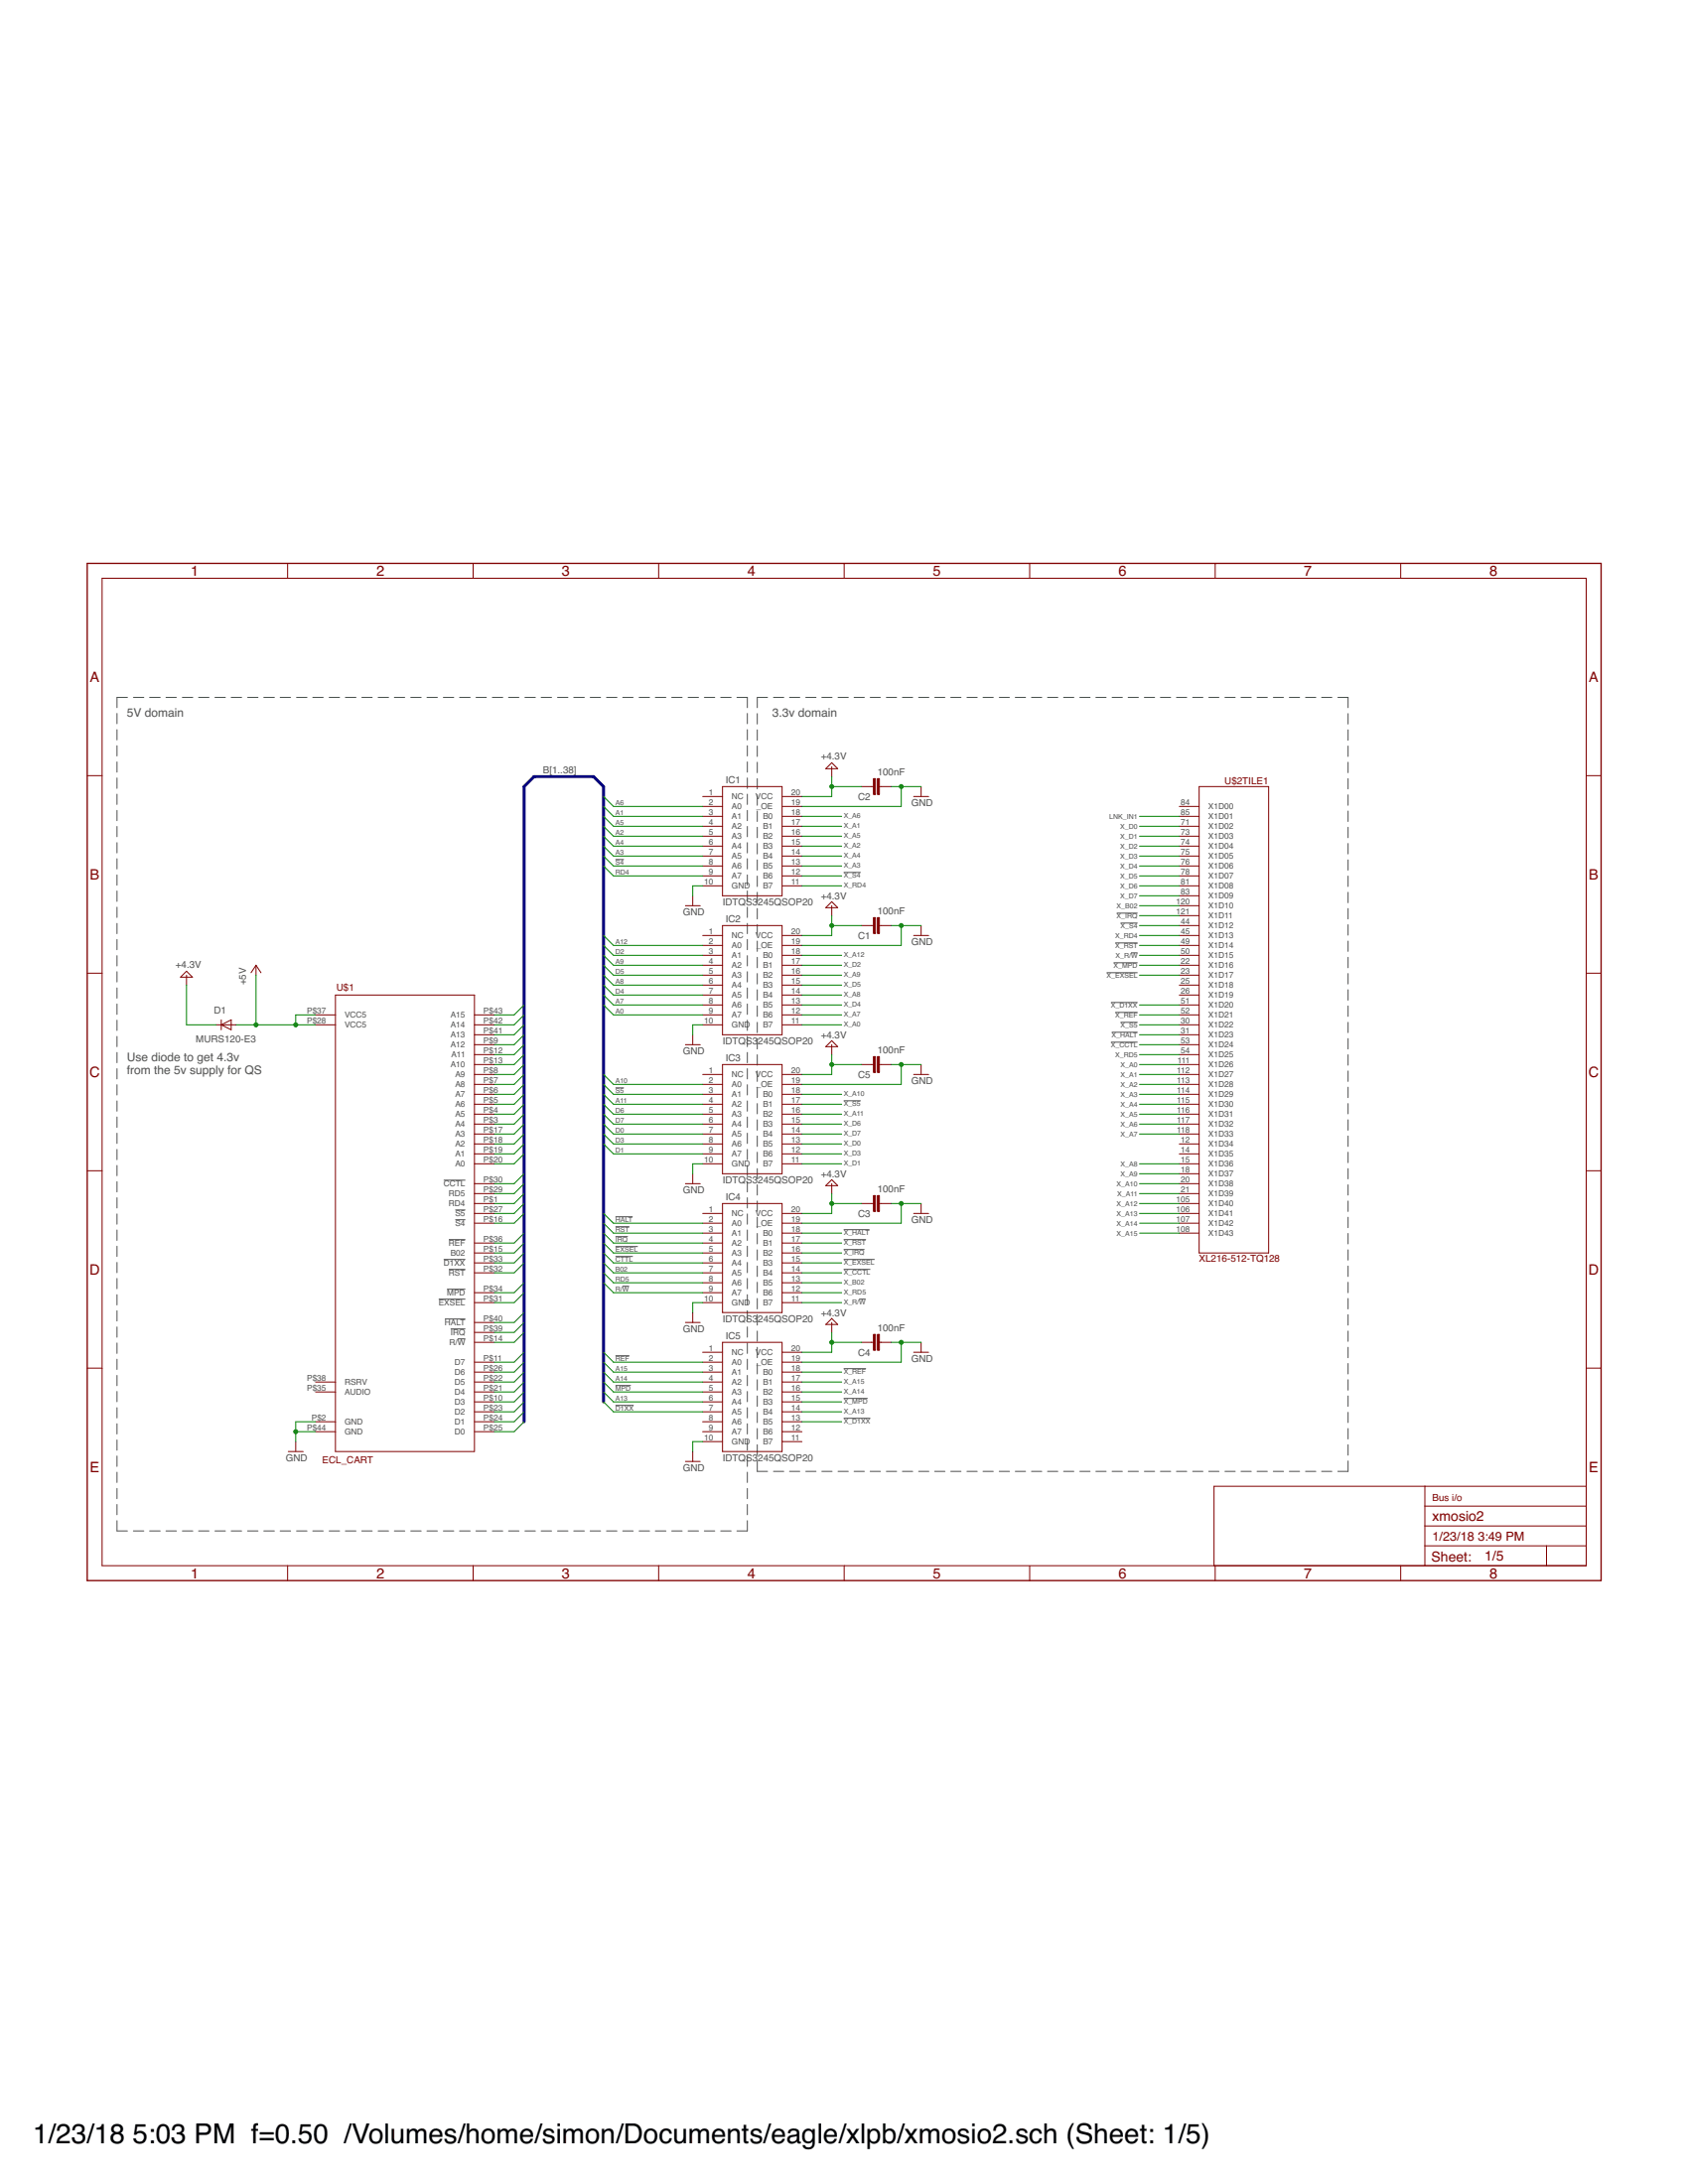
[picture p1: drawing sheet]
<svg xmlns="http://www.w3.org/2000/svg" width="216mm" height="279mm" viewBox="0 0 216 279" stroke-linecap="round" stroke-linejoin="round" font-family="sans-serif">
<g fill="none" stroke="#505050" stroke-width=".13">
<path d="M15 91.3v1.3M15 93.3v1.4M15 95.4v1.3M15 97.5v1.3M15 99.5v1.4M16.3 89.2h-1.3v1.3M17.1 89.2h1.3M19.1 89.2h1.4M21.2 89.2h1.4M23.3 89.2h1.4M25.4 89.2h1.3M27.5 89.2h1.3"/>
<path d="M29.6 89.2h1.3M31.7 89.2h1.3M33.7 89.2h1.4M35.8 89.2h1.4M37.9 89.2h1.4M40 89.2h1.3M42.1 89.2h1.3M44.2 89.2h1.3M46.3 89.2h1.3M48.4 89.2h1.3M50.4 89.2h1.4M52.5 89.2h1.4"/>
<path d="M54.6 89.2h1.3M56.7 89.2h1.3M58.8 89.2h1.3M60.9 89.2h1.3M63 89.2h1.3M65 89.2h1.4M67.1 89.2h1.4M69.2 89.2h1.3M71.3 89.2h1.3M73.4 89.2h1.3M75.5 89.2h1.3M77.6 89.2h1.3"/>
<path d="M79.7 89.2h1.3M81.7 89.2h1.4M83.8 89.2h1.4M85.9 89.2h1.3M88 89.2h1.3M90.1 89.2h1.3M92.2 89.2h1.3M94.3 89.2h1.3v1.3M95.6 91.3v1.3M95.6 93.3v1.4M95.6 95.4v1.3M95.6 97.5v1.3"/>
<path d="M95.6 99.5v1.4M96.9 91.3v1.3M96.9 93.4v1.3M96.9 95.4v1.4M96.9 97.5v1.3M96.9 99.6v1.3M98.2 89.2h-1.3v1.3M98.9 89.2h1.3M101 89.2h1.3M103.1 89.2h1.3M105.1 89.2h1.3M107.2 89.2h1.3"/>
<path d="M109.2 89.2h1.4M111.3 89.2h1.3M113.4 89.2h1.3M115.4 89.2h1.3M117.5 89.2h1.3M119.5 89.2h1.4M121.6 89.2h1.3M123.7 89.2h1.3M125.7 89.2h1.3M127.8 89.2h1.3M129.9 89.2h1.3M131.9 89.2h1.3"/>
<path d="M134 89.2h1.3M136 89.2h1.4M138.1 89.2h1.3M140.2 89.2h1.3M142.2 89.2h1.4M144.3 89.2h1.3M146.4 89.2h1.3M148.4 89.2h1.3M150.5 89.2h1.3M152.5 89.2h1.4M154.6 89.2h1.3M156.7 89.2h1.3"/>
<path d="M158.7 89.2h1.3M160.8 89.2h1.3M162.9 89.2h1.3M164.9 89.2h1.3M167 89.2h1.3M169 89.2h1.3M171.1 89.2h1.3v1.3M172.4 91.3v1.3M172.4 93.4v1.3M172.4 95.4v1.4M172.4 97.5v1.3M172.4 99.6v1.3"/>
<path d="M15 101.6v1.3M15 103.7v1.3M15 105.7v1.3M15 107.8v1.3M15 109.9v1.3M15 111.9v1.3M15 114v1.3M15 116.1v1.3M15 118.1v1.3M78.7 110h1.1M95.6 101.6v1.3M95.6 103.7v1.3"/>
<path d="M95.6 105.7v1.3M95.6 107.8v1.3M95.6 109.9v1.3M95.6 111.9v1.3M95.6 114v1.3M95.6 116.1v1.3M95.6 118.1v1.3M96.9 101.7v1.3M96.9 103.8v1.3M96.9 105.8v1.4M96.9 107.9v1.3M96.9 110v1.3"/>
<path d="M96.9 112.1v1.3M96.9 114.2v1.3M96.9 116.2v1.4M96.9 118.3v1.3M107.9 111.6h2.2M142.8 116.8h2.7M143.3 118.1h2.2M172.4 101.7v1.3M172.4 103.8v1.3M172.4 105.8v1.4M172.4 107.9v1.3M172.4 110v1.3"/>
<path d="M172.4 112.1v1.3M172.4 114.2v1.3M172.4 116.2v1.4M172.4 118.3v1.3M15 120.2v1.3M15 122.3v1.3M15 124.3v1.3M15 126.4v1.3M15 128.4v1.4M15 130.5v1.3M15 132.6v1.3M15 134.6v1.4"/>
<path d="M15 136.7v1.3M15 138.8v1.3M78.7 139.2h1.1M95.6 120.2v1.3M95.6 122.3v1.3M95.6 124.3v1.3M95.6 126.4v1.3M95.6 128.4v1.4M95.6 130.5v1.3M95.6 132.6v1.3M95.6 134.6v1.4M95.6 136.7v1.3"/>
<path d="M95.6 138.8v1.3M96.9 120.4v1.3M96.9 122.5v1.3M96.9 124.5v1.4M96.9 126.6v1.4M96.9 128.7v1.3M96.9 130.8v1.3M96.9 132.9v1.3M96.9 134.9v1.4M96.9 137v1.3M96.9 139.1v1.3M141.5 124.4h4"/>
<path d="M142.1 128.2h3.4M142.1 133.3h3.4M142.2 132.1h3.3M142.4 123.2h3.1M142.6 120.6h2.9M142.6 129.5h2.9M143.3 130.8h2.2M144.7 121.9h.8M172.4 120.4v1.3M172.4 122.5v1.3M172.4 124.5v1.4M172.4 126.6v1.4"/>
<path d="M172.4 128.7v1.3M172.4 130.8v1.3M172.4 132.9v1.3M172.4 134.9v1.4M172.4 137v1.3M172.4 139.1v1.3M15 140.8v1.4M15 142.9v1.3M15 145v1.3M15 147v1.4M15 149.1v1.3M15 151.2v1.3"/>
<path d="M15 153.2v1.3M15 155.3v1.3M15 157.4v1.3M15 159.4v1.3M56.7 151h2.8M57.4 158.6h2.1M58.2 156h1.3M58.2 154.8h1.3M78.7 156.9h1.8M78.7 159.5h2.9M78.7 155.7h2.2M78.7 158.2h1.6"/>
<path d="M95.6 140.8v1.4M95.6 142.9v1.3M95.6 145v1.3M95.6 147v1.4M95.6 149.1v1.3M95.6 151.2v1.3M95.6 153.2v1.3M95.6 155.3v1.3M95.6 157.4v1.3M95.6 159.4v1.3M96.9 141.2v1.3M96.9 143.3v1.3"/>
<path d="M96.9 145.3v1.4M96.9 147.4v1.3M96.9 149.5v1.3M96.9 151.6v1.3M96.9 153.6v1.4M96.9 155.7v1.4M96.9 157.8v1.3M96.9 159.9v1.3M107.9 158.6h2.9M107.9 140.8h2.2M107.9 157.3h3.3M107.9 159.9h2.7"/>
<path d="M172.4 141.2v1.3M172.4 143.3v1.3M172.4 145.3v1.4M172.4 147.4v1.3M172.4 149.5v1.3M172.4 151.6v1.3M172.4 153.6v1.4M172.4 155.7v1.4M172.4 157.8v1.3M172.4 159.9v1.3M15 161.5v1.3M15 163.6v1.3"/>
<path d="M15 165.6v1.3M15 167.7v1.3M15 169.8v1.3M15 171.8v1.3M15 173.9v1.3M15 176v1.3M15 178v1.3M56.1 166.2h3.4M56.7 161.1h2.8M56.9 168.7h2.6M57.2 164.9h2.3M57.4 162.4h2.1"/>
<path d="M57.6 170h1.9M58.5 171.3h1M78.7 160.7h2.2M78.7 173.4h1.8M78.7 179.8h2.3M78.7 177.2h2M79.6 164.5h.9M95.6 161.5v1.3M95.6 163.6v1.3M95.6 165.6v1.3M95.6 167.7v1.3M95.6 169.8v1.3"/>
<path d="M95.6 171.8v1.3M95.6 173.9v1.3M95.6 176v1.3M95.6 178v1.3M96.9 162v1.3M96.9 164v1.4M96.9 166.1v1.3M96.9 168.2v1.3M96.9 170.3v1.3M96.9 172.4v1.3M96.9 174.4v1.4M96.9 176.5v1.3"/>
<path d="M96.9 178.6v1.3M107.9 162.4h3.4M107.9 161.1h4M107.9 178.9h3.1M107.9 175.1h2.9M109.9 166.2h.8M172.4 162v1.3M172.4 164v1.4M172.4 166.1v1.3M172.4 168.2v1.3M172.4 170.3v1.3M172.4 172.4v1.3"/>
<path d="M172.4 174.4v1.4M172.4 176.5v1.3M172.4 178.6v1.3M15 194.5v1.4h1.3M15 180.1v1.3M15 182.1v1.4M15 184.2v1.3M15 186.3v1.3M15 188.3v1.4M15 190.4v1.3M15 192.5v1.3M17.1 195.9h1.3"/>
<path d="M19.1 195.9h1.4M21.2 195.9h1.4M23.3 195.9h1.4M25.4 195.9h1.3M27.5 195.9h1.3M29.6 195.9h1.3M31.7 195.9h1.3M33.7 195.9h1.4M35.8 195.9h1.4M37.9 195.9h1.4M40 195.9h1.3M42.1 195.9h1.3"/>
<path d="M44.2 195.9h1.3M46.3 195.9h1.3M48.4 195.9h1.3M50.4 195.9h1.4M52.5 195.9h1.4M54.6 195.9h1.3M56.7 195.9h1.3M58.8 195.9h1.3M60.9 195.9h1.3M63 195.9h1.3M65 195.9h1.4M67.1 195.9h1.4"/>
<path d="M69.2 195.9h1.3M71.3 195.9h1.3M73.4 195.9h1.3M75.5 195.9h1.3M77.6 195.9h1.3M79.7 195.9h1.3M81.7 195.9h1.4M83.8 195.9h1.4M85.9 195.9h1.3M88 195.9h1.3M90.1 195.9h1.3M92.2 195.9h1.3"/>
<path d="M95.6 180.1v1.3M95.6 182.1v1.4M95.6 184.2v1.3M95.6 186.3v1.3M95.6 188.3v1.4M95.6 190.4v1.3M95.6 192.5v1.3M95.6 194.5v1.4h-1.3M96.9 186.9v1.3h1.3M96.9 180.7v1.3M96.9 182.8v1.3M96.9 184.8v1.4"/>
<path d="M98.9 188.2h1.3M101 188.2h1.3M103.1 188.2h1.3M105.1 188.2h1.3M107.2 188.2h1.3M107.9 181.4h3.4M109.2 188.2h1.4M111.3 188.2h1.3M113.4 188.2h1.3M115.4 188.2h1.3M117.5 188.2h1.3M119.5 188.2h1.4"/>
<path d="M121.6 188.2h1.3M123.7 188.2h1.3M125.7 188.2h1.3M127.8 188.2h1.3M129.9 188.2h1.3M131.9 188.2h1.3M134 188.2h1.3M136 188.2h1.4M138.1 188.2h1.3M140.2 188.2h1.3M142.2 188.2h1.4M144.3 188.2h1.3"/>
<path d="M146.4 188.2h1.3M148.4 188.2h1.3M150.5 188.2h1.3M152.5 188.2h1.4M154.6 188.2h1.3M156.7 188.2h1.3M158.7 188.2h1.3M160.8 188.2h1.3M162.9 188.2h1.3M164.9 188.2h1.3M167 188.2h1.3M169 188.2h1.3"/>
<path d="M172.4 180.7v1.3M172.4 182.8v1.3M172.4 184.8v1.4M172.4 186.9v1.3h-1.3"/>
</g>
<g fill="none" stroke="#800000" stroke-width=".13">
<path d="M13.1 74h189.8v126.3h-189.8zM36.8 72.1v1.9M60.5 72.1v1.9M84.2 72.1v1.9M108 72.1v1.9M131.7 72.1v1.9M155.4 72.1v1.9M179.2 72.1v1.9M11.2 99.2h1.9M106.4 97.6l.7 .7h-1.5zM106.4 98.1v1.3M202.9 99.2h1.9"/>
<path d="M87.7 115.9h1.9M88.6 114.6v1.3M89.9 101.9h2.5M89.9 103.2h2.5M89.9 104.4h2.5M89.9 105.7h2.5M89.9 107h2.5M89.9 108.2h2.5M89.9 109.5h2.5M89.9 110.8h2.5M89.9 112.1h2.5M89.9 113.3h2.5"/>
<path d="M89.9 119.7h2.5M92.4 100.6h7.6v14h-7.6zM92.4 118.4h7.6v14h-7.6zM100 101.9h2.6M100 103.2h2.6M100 104.4h2.6M100 105.7h2.6M100 107h2.6M100 108.2h2.6M100 109.5h2.6M100 110.8h2.6M100 112.1h2.6"/>
<path d="M100 113.3h2.6M100 119.7h2.6M106.4 115.9v1.2M106.4 115.4l.7 .7h-1.5zM110.2 100.6h1.5M110.2 118.4h1.5M112.5 100.6h1.5M112.5 118.4h1.5M116.9 101.9h1.9M116.9 119.7h1.9M117.8 100.6v1.3M117.8 118.4v1.3"/>
<path d="M150.8 114.6h2.6M150.8 103.2h2.6M150.8 104.4h2.6M150.8 105.7h2.6M150.8 107h2.6M150.8 108.2h2.6M150.8 109.5h2.6M150.8 110.8h2.6M150.8 112.1h2.6M150.8 113.3h2.6M150.8 118.4h2.6M150.8 119.7h2.6"/>
<path d="M150.8 115.9h2.6M150.8 117.1h2.6M153.4 100.6h8.9v59.7h-8.9zM11.2 124.5h1.9M23.9 124.2l.7 .8h-1.5zM23.9 124.8v1.2M27.7 131.1h2.5M28.3 131.1l1.3-.6v1.2zM28.3 130.5v1.2M32.7 123.5l.7 .9M32.7 123.5l-.6 .9M32.7 123.5v1.3"/>
<path d="M40.4 131.1h2.5M40.4 129.8h2.5M42.9 127.3h17.8v58.4h-17.8zM60.7 131.1h2.5M60.7 140h2.5M60.7 138.7h2.5M60.7 137.5h2.5M60.7 133.6h2.5M60.7 134.9h2.5M60.7 136.2h2.5M60.7 132.4h2.5M60.7 129.8h2.5"/>
<path d="M87.7 133.6h1.9M88.6 132.4v1.2M89.9 131.1h2.5M89.9 140h2.5M89.9 138.7h2.5M89.9 137.5h2.5M89.9 129.8h2.5M89.9 127.3h2.5M89.9 120.9h2.5M89.9 122.2h2.5M89.9 123.5h2.5M89.9 124.8h2.5"/>
<path d="M89.9 126h2.5M89.9 128.6h2.5M92.4 136.2h7.6v14h-7.6zM100 131.1h2.6M100 140h2.6M100 138.7h2.6M100 137.5h2.6M100 129.8h2.6M100 127.3h2.6M100 120.9h2.6M100 122.2h2.6M100 123.5h2.6"/>
<path d="M100 124.8h2.6M100 126h2.6M100 128.6h2.6M106.4 133.6v1.3M106.4 133.1l.7 .8h-1.5zM110.2 136.2h1.5M112.5 136.2h1.5M116.9 137.5h1.9M117.8 136.2v1.3M150.8 131.1h2.6M150.8 140h2.6M150.8 138.7h2.6"/>
<path d="M150.8 137.5h2.6M150.8 133.6h2.6M150.8 134.9h2.6M150.8 136.2h2.6M150.8 132.4h2.6M150.8 129.8h2.6M150.8 127.3h2.6M150.8 120.9h2.6M150.8 122.2h2.6M150.8 123.5h2.6M150.8 124.8h2.6M150.8 126h2.6"/>
<path d="M150.8 128.6h2.6M202.9 124.5h1.9M11.2 149.8h1.9M60.7 154h2.5M60.7 155.2h2.5M60.7 156.5h2.5M60.7 159h2.5M60.7 145.1h2.5M60.7 146.3h2.5M60.7 147.6h2.5M60.7 148.9h2.5M60.7 152.7h2.5"/>
<path d="M60.7 151.4h2.5M60.7 143.8h2.5M60.7 142.5h2.5M60.7 141.3h2.5M87.7 151.4h1.9M88.6 150.2v1.2M89.9 155.2h2.5M89.9 156.5h2.5M89.9 157.8h2.5M89.9 159h2.5M89.9 145.1h2.5M89.9 146.3h2.5"/>
<path d="M89.9 147.6h2.5M89.9 148.9h2.5M89.9 143.8h2.5M89.9 142.5h2.5M89.9 141.3h2.5M92.4 154h7.6v13.9h-7.6zM100 155.2h2.6M100 156.5h2.6M100 157.8h2.6M100 159h2.6M100 145.1h2.6M100 146.3h2.6"/>
<path d="M100 147.6h2.6M100 148.9h2.6M100 143.8h2.6M100 142.5h2.6M100 141.3h2.6M106.4 151.4v1.3M106.4 150.9l.7 .8h-1.5zM110.2 154h1.5M112.5 154h1.5M116.9 155.2h1.9M117.8 154v1.2M150.8 154h2.6"/>
<path d="M150.8 155.2h2.6M150.8 156.5h2.6M150.8 157.8h2.6M150.8 145.1h2.6M150.8 146.3h2.6M150.8 147.6h2.6M150.8 148.9h2.6M150.8 152.7h2.6M150.8 151.4h2.6M150.8 143.8h2.6M150.8 142.5h2.6M150.8 141.3h2.6"/>
<path d="M150.8 150.2h2.6M202.9 149.8h1.9M11.2 175h1.9M40.4 178.1h2.5M40.4 176.8h2.5M60.7 160.3h2.5M60.7 161.6h2.5M60.7 162.8h2.5M60.7 165.4h2.5M60.7 166.6h2.5M60.7 178.1h2.5M60.7 176.8h2.5"/>
<path d="M60.7 175.5h2.5M60.7 179.3h2.5M60.7 174.3h2.5M60.7 171.7h2.5M60.7 170.5h2.5M60.7 169.2h2.5M87.7 169.2h1.9M88.6 167.9v1.3M89.9 160.3h2.5M89.9 161.6h2.5M89.9 162.8h2.5M89.9 164.1h2.5"/>
<path d="M89.9 165.4h2.5M89.9 166.6h2.5M89.9 178.1h2.5M89.9 176.8h2.5M89.9 175.5h2.5M89.9 179.3h2.5M89.9 174.3h2.5M89.9 173h2.5M92.4 171.7h7.6v14h-7.6zM100 160.3h2.6M100 161.6h2.6M100 162.8h2.6"/>
<path d="M100 164.1h2.6M100 165.4h2.6M100 166.6h2.6M100 178.1h2.6M100 176.8h2.6M100 175.5h2.6M100 179.3h2.6M100 174.3h2.6M100 173h2.6M106.4 169.2v1.3M106.4 168.7l.7 .7h-1.5zM110.2 171.7h1.5"/>
<path d="M112.5 171.7h1.5M116.9 173h1.9M117.8 171.7v1.3M202.9 175h1.9M36.9 185.7h1.9M37.8 184.4v1.3M40.4 181.9h2.5M40.4 183.2h2.5M60.7 180.6h2.5M60.7 181.9h2.5M60.7 183.2h2.5M87.7 187h1.9"/>
<path d="M88.6 185.7v1.3M89.9 180.6h2.5M89.9 181.9h2.5M89.9 183.2h2.5M89.9 184.4h2.5M100 180.6h2.6M100 181.9h2.6M100 183.2h2.6M100 184.4h2.6M182.2 197.8h20.7M182.2 190.1v10.2M182.2 195.2h20.7"/>
<path d="M182.2 192.7h20.7M197.8 197.8v2.5M202.9 190.1h-47.6v10.2M36.8 200.3v1.9M60.5 200.3v1.9M84.2 200.3v1.9M108 200.3v1.9M131.7 200.3v1.9M155.4 200.3v1.9M179.2 200.3v1.9"/>
</g>
<g fill="#800000" stroke="#800000" stroke-width=".13">
<path d="M112.2 135.2h.3v2h-.3z"/>
<path d="M111.7 135.2h.3v2h-.3z"/>
<path d="M112.2 117.4h.3v2h-.3z"/>
<path d="M111.7 117.4h.3v2h-.3z"/>
<path d="M112.2 99.6h.3v2h-.3z"/>
<path d="M111.7 99.6h.3v2h-.3z"/>
<path d="M112.2 153h.3v2h-.3z"/>
<path d="M111.7 153h.3v2h-.3z"/>
<path d="M112.2 170.7h.3v2h-.3z"/>
<path d="M111.7 170.7h.3v2h-.3z"/>
</g>
<path d="M11.2 72.1h193.6v130.1h-193.6z" fill="none" stroke="#800000" stroke-width=".17"/>
<path d="M77.2 179.3v-78.7l-1.3-1.2h-7.6l-1.3 1.2v81.3" fill="none" stroke="#000080" stroke-width=".38"/>
<g fill="none" stroke="#008000" stroke-width=".13">
<path d="M106.4 99.4v2.5h-3.8M77.2 119.7l1.3 1.2h11.4M77.2 101.9l1.3 1.3h11.4M77.2 104.4l1.3 1.3h11.4M77.2 107l1.3 1.2h11.4M77.2 108.2l1.3 1.3h11.4M77.2 105.7l1.3 1.3h11.4M77.2 103.2l1.3 1.2h11.4M77.2 110.8l1.3 1.3h11.4M77.2 109.5l1.3 1.3h11.4M89.9 113.3h-1.3v1.3M102.6 105.7h5.1"/>
<path d="M102.6 108.2h5.1M102.6 109.5h5.1M102.6 107h5.1M102.6 104.4h5.1M102.6 112.1h5.1M102.6 110.8h5.1M102.6 113.3h5.1M106.4 118.4h3.8M106.4 100.6h3.8M106.4 117.1v2.6h-3.8M114 118.4h3.8M114 100.6h3.8"/>
<path d="M115.3 118.4v2.5h-12.7M115.3 100.6v2.6h-12.7M145.8 105.7h5M145.8 108.2h5M145.8 109.5h5M145.8 107h5M145.8 104.4h5M145.8 112.1h5M145.8 110.8h5M145.8 118.4h5M145.8 113.3h5M145.8 119.7h5"/>
<path d="M145.8 114.6h5M145.8 117.1h5M145.8 115.9h5M23.9 126v5.1h3.8M30.2 131.1h10.2M32.7 124.8v6.3M40.4 129.8h-2.6v1.3M67 128.6l-1.2 1.2h-2.6M67 129.8l-1.2 1.3h-2.6M67 131.1l-1.2 1.3h-2.6M67 132.4l-1.2 1.2h-2.6M67 133.6l-1.2 1.3h-2.6"/>
<path d="M67 140l-1.2 1.3h-2.6M67 134.9l-1.2 1.3h-2.6M67 137.5l-1.2 1.2h-2.6M67 136.2l-1.2 1.3h-2.6M67 138.7l-1.2 1.3h-2.6M77.2 128.6l1.3 1.2h11.4M77.2 140l1.3 1.3h11.4M77.2 137.5l1.3 1.2h11.4M77.2 122.2l1.3 1.3h11.4M77.2 124.8l1.3 1.2h11.4M77.2 138.7l1.3 1.3h11.4M77.2 127.3l1.3 1.3h11.4"/>
<path d="M77.2 123.5l1.3 1.3h11.4M77.2 126l1.3 1.3h11.4M77.2 120.9l1.3 1.3h11.4M89.9 131.1h-1.3v1.3M102.6 129.8h5.1M102.6 131.1h5.1M102.6 123.5h5.1M102.6 126h5.1M102.6 140h5.1M102.6 128.6h5.1M102.6 124.8h5.1M102.6 127.3h5.1"/>
<path d="M102.6 122.2h5.1M106.4 136.2h3.8M106.4 134.9v2.6h-3.8M114 136.2h3.8M115.3 136.2v2.5h-12.7M145.8 129.8h5M145.8 131.1h5M145.8 132.4h5M145.8 133.6h5M145.8 120.9h5M145.8 134.9h5M145.8 136.2h5"/>
<path d="M145.8 138.7h5M145.8 137.5h5M145.8 123.5h5M145.8 140h5M145.8 128.6h5M145.8 124.8h5M145.8 122.2h5M67 141.3l-1.2 1.2h-2.6M67 142.5l-1.2 1.3h-2.6M67 143.8l-1.2 1.3h-2.6M67 145.1l-1.2 1.2h-2.6M67 146.3l-1.2 1.3h-2.6"/>
<path d="M67 147.6l-1.2 1.3h-2.6M67 150.2l-1.2 1.2h-2.6M67 151.4l-1.2 1.3h-2.6M67 152.7l-1.2 1.3h-2.6M67 154l-1.2 1.2h-2.6M67 155.2l-1.2 1.3h-2.6M67 157.8l-1.2 1.2h-2.6M67 159l-1.2 1.3h-2.6M77.2 141.3l1.3 1.2h11.4M77.2 142.5l1.3 1.3h11.4M77.2 143.8l1.3 1.3h11.4M77.2 145.1l1.3 1.2h11.4"/>
<path d="M77.2 146.3l1.3 1.3h11.4M77.2 155.2l1.3 1.3h11.4M77.2 157.8l1.3 1.2h11.4M77.2 159l1.3 1.3h11.4M77.2 156.5l1.3 1.3h11.4M89.9 148.9h-1.3v1.3M102.6 141.3h5.1M102.6 142.5h5.1M102.6 143.8h5.1M102.6 145.1h5.1M102.6 146.3h5.1M102.6 147.6h5.1"/>
<path d="M102.6 148.9h5.1M102.6 159h5.1M102.6 157.8h5.1M106.4 154h3.8M106.4 152.7v2.5h-3.8M114 154h3.8M115.3 154v2.5h-12.7M145.8 141.3h5M145.8 142.5h5M145.8 143.8h5M145.8 145.1h5M145.8 148.9h5"/>
<path d="M145.8 151.4h5M145.8 152.7h5M145.8 154h5M145.8 155.2h5M145.8 156.5h5M145.8 157.8h5M145.8 150.2h5M67 174.3l-1.2 1.2h-2.6M67 175.5l-1.2 1.3h-2.6M67 178.1l-1.2 1.2h-2.6M67 160.3l-1.2 1.3h-2.6M67 173l-1.2 1.3h-2.6"/>
<path d="M67 161.6l-1.2 1.2h-2.6M67 179.3l-1.2 1.3h-2.6M67 164.1l-1.2 1.3h-2.6M67 176.8l-1.2 1.3h-2.6M67 165.4l-1.2 1.2h-2.6M67 167.9l-1.2 1.3h-2.6M67 169.2l-1.2 1.3h-2.6M67 170.5l-1.2 1.2h-2.6M77.2 174.3l1.3 1.2h11.4M77.2 175.5l1.3 1.3h11.4M77.2 178.1l1.3 1.2h11.4M77.2 160.3l1.3 1.3h11.4"/>
<path d="M77.2 162.8l1.3 1.3h11.4M77.2 173l1.3 1.3h11.4M77.2 161.6l1.3 1.2h11.4M77.2 179.3l1.3 1.3h11.4M77.2 164.1l1.3 1.3h11.4M77.2 176.8l1.3 1.3h11.4M89.9 166.6h-1.3v1.3M102.6 175.5h5.1M102.6 176.8h5.1M102.6 179.3h5.1M102.6 161.6h5.1M102.6 164.1h5.1"/>
<path d="M102.6 160.3h5.1M102.6 162.8h5.1M102.6 165.4h5.1M102.6 178.1h5.1M102.6 166.6h5.1M106.4 171.7h3.8M106.4 170.5v2.5h-3.8M114 171.7h3.8M115.3 171.7v2.6h-12.7M37.8 183.2h2.6M40.4 181.9h-2.6v2.5M67 180.6l-1.2 1.3h-2.6"/>
<path d="M67 181.9l-1.2 1.3h-2.6M89.9 184.4h-1.3v1.3M102.6 180.6h5.1M102.6 181.9h5.1"/>
</g>
<g fill="#008000" stroke="#008000" stroke-width=".13">
<circle cx="115.3" cy="136.2" r=".25"/>
<circle cx="115.3" cy="118.4" r=".25"/>
<circle cx="115.3" cy="100.6" r=".25"/>
<circle cx="115.3" cy="154" r=".25"/>
<circle cx="115.3" cy="171.7" r=".25"/>
<circle cx="37.8" cy="183.2" r=".25"/>
<circle cx="32.7" cy="131.1" r=".25"/>
<circle cx="37.8" cy="131.1" r=".25"/>
<circle cx="106.4" cy="100.6" r=".25"/>
<circle cx="106.4" cy="118.4" r=".25"/>
<circle cx="106.4" cy="136.2" r=".25"/>
<circle cx="106.4" cy="154" r=".25"/>
<circle cx="106.4" cy="171.7" r=".25"/>
</g>
<g font-size="3.5">
<text x="4.2" y="274.2">1/23/18</text>
<text x="17" y="274.2">5:03 PM f=0.50 /Volumes/home/simon/Documents/eagle/xlpb/xmosio2.sch (Sheet: 1/5)</text>
</g>
<g font-size="1.8" fill="#800000">
<text x="24.4" y="73.7">1</text>
<text x="48.1" y="73.7">2</text>
<text x="71.9" y="73.7">3</text>
<text x="95.6" y="73.7">4</text>
<text x="119.3" y="73.7">5</text>
<text x="143.1" y="73.7">6</text>
<text x="166.8" y="73.7">7</text>
<text x="190.5" y="73.7">8</text>
<text x="11.5" y="87.3">A</text>
<text x="203.2" y="87.3">A</text>
<text x="11.5" y="112.5">B</text>
<text x="203.2" y="112.5">B</text>
<text x="11.5" y="137.8">C</text>
<text x="203.2" y="137.8">C</text>
<text x="11.5" y="163.1">D</text>
<text x="203.2" y="163.1">D</text>
<text x="11.5" y="188.3">E</text>
<text x="203.2" y="188.3">E</text>
<text x="183.2" y="194.6">xmosio2</text>
<text x="24.4" y="201.9">1</text>
<text x="48.1" y="201.9">2</text>
<text x="71.9" y="201.9">3</text>
<text x="95.6" y="201.9">4</text>
<text x="119.3" y="201.9">5</text>
<text x="143.1" y="201.9">6</text>
<text x="166.8" y="201.9">7</text>
<text x="183.1" y="199.7">Sheet:</text>
<text x="189.9" y="199.7">1/5</text>
<text x="190.5" y="201.9">8</text>
</g>
<g font-size="1.6" fill="#800000">
<text x="183.2" y="197.1">1/23/18</text>
<text x="189" y="197.1">3:49 PM</text>
</g>
<g font-size="1.5" fill="#505050">
<text x="16.2" y="91.7">5V domain</text>
<text x="98.8" y="91.7">3.3v domain</text>
<text x="16.2" y="135.8">Use diode to get 4.3v</text>
<text x="16.2" y="137.5">from the 5v supply for QS</text>
</g>
<g font-size="1.2" fill="#505050">
<text x="69.4" y="99">B[1..38]</text>
<text x="92.8" y="100.3">IC1</text>
<text x="105" y="97.2">+4.3V</text>
<text x="112.2" y="99.2">100nF</text>
<text x="109.8" y="102.3">C2</text>
<text x="116.5" y="103.2">GND</text>
<text x="87.3" y="117.1">GND</text>
<text x="92.4" y="115.9">IDTQS3245QSOP20</text>
<text x="92.8" y="118">IC2</text>
<text x="105" y="115.1">+4.3V</text>
<text x="112.2" y="116.9">100nF</text>
<text x="22.5" y="123.9">+4.3V</text>
<text x="109.8" y="120.1">C1</text>
<text x="116.5" y="120.9">GND</text>
<text x="27.4" y="129.7">D1</text>
<text x="31.5" y="126" transform="rotate(-90 31.5 126)">+5V</text>
<text x="25" y="133.4">MURS120-E3</text>
<text x="87.3" y="134.9">GND</text>
<text x="92.4" y="133.6">IDTQS3245QSOP20</text>
<text x="92.8" y="135.8">IC3</text>
<text x="105" y="132.9">+4.3V</text>
<text x="109.8" y="137.9">C5</text>
<text x="112.2" y="134.7">100nF</text>
<text x="116.5" y="138.7">GND</text>
<text x="87.3" y="152.7">GND</text>
<text x="92.4" y="151.4">IDTQS3245QSOP20</text>
<text x="92.8" y="153.6">IC4</text>
<text x="105" y="150.7">+4.3V</text>
<text x="109.8" y="155.7">C3</text>
<text x="112.2" y="152.5">100nF</text>
<text x="116.5" y="156.5">GND</text>
<text x="87.3" y="170.5">GND</text>
<text x="92.4" y="169.2">IDTQS3245QSOP20</text>
<text x="92.8" y="171.3">IC5</text>
<text x="105" y="168.4">+4.3V</text>
<text x="109.8" y="173.4">C4</text>
<text x="112.2" y="170.3">100nF</text>
<text x="116.5" y="174.3">GND</text>
<text x="36.6" y="187">GND</text>
<text x="87.3" y="188.2">GND</text>
<text x="92.4" y="187">IDTQS3245QSOP20</text>
</g>
<g font-size="1.2" fill="#800000">
<text x="156.6" y="100.4">U$2TILE1</text>
<text x="43" y="126.8">U$1</text>
<text x="153.4" y="161.4">XL216-512-TQ128</text>
<text x="41.2" y="187.2">ECL_CART</text>
<text x="183.2" y="192">Bus i/o</text>
</g>
<g font-size="1.1" fill="#505050">
<text x="90.7" y="101.7">1</text>
<text x="101.2" y="101.7">20</text>
<text x="90.7" y="103">2</text>
<text x="90.7" y="104.3">3</text>
<text x="90.7" y="105.5">4</text>
<text x="90.7" y="106.8">5</text>
<text x="93.6" y="102.3">NC</text>
<text x="93.6" y="103.6">A0</text>
<text x="93.6" y="104.8">A1</text>
<text x="93.6" y="106.1">A2</text>
<text x="93.6" y="107.4">A3</text>
<text x="96.6" y="102.3">VCC</text>
<text x="96.8" y="103.6">_OE</text>
<text x="97.6" y="107.4">B2</text>
<text x="97.6" y="106.1">B1</text>
<text x="97.6" y="104.8">B0</text>
<text x="101.2" y="106.8">16</text>
<text x="101.2" y="105.5">17</text>
<text x="101.2" y="104.3">18</text>
<text x="101.2" y="103">19</text>
<text x="151" y="105.5">71</text>
<text x="151" y="106.8">73</text>
<text x="151" y="103">84</text>
<text x="151" y="104.3">85</text>
<text x="154.5" y="106.1">X1D02</text>
<text x="154.5" y="107.4">X1D03</text>
<text x="154.5" y="103.6">X1D00</text>
<text x="154.5" y="104.8">X1D01</text>
<text x="90.1" y="113.2">10</text>
<text x="90.7" y="108.1">6</text>
<text x="90.7" y="109.3">7</text>
<text x="90.7" y="110.6">8</text>
<text x="90.7" y="111.9">9</text>
<text x="93.6" y="108.6">A4</text>
<text x="93.6" y="109.9">A5</text>
<text x="93.6" y="111.2">A6</text>
<text x="93.6" y="112.4">A7</text>
<text x="93.6" y="113.7">GND</text>
<text x="97.6" y="113.7">B7</text>
<text x="97.6" y="112.4">B6</text>
<text x="97.6" y="111.2">B5</text>
<text x="97.6" y="109.9">B4</text>
<text x="97.6" y="108.6">B3</text>
<text x="101.2" y="113.2">11</text>
<text x="101.2" y="111.9">12</text>
<text x="101.2" y="110.6">13</text>
<text x="101.2" y="109.3">14</text>
<text x="101.2" y="108.1">15</text>
<text x="151" y="108.1">74</text>
<text x="151" y="109.3">75</text>
<text x="151" y="110.6">76</text>
<text x="151" y="111.9">78</text>
<text x="151" y="113.2">81</text>
<text x="154.5" y="108.6">X1D04</text>
<text x="154.5" y="109.9">X1D05</text>
<text x="154.5" y="111.2">X1D06</text>
<text x="154.5" y="112.4">X1D07</text>
<text x="154.5" y="113.7">X1D08</text>
<text x="90.7" y="119.5">1</text>
<text x="101.2" y="119.5">20</text>
<text x="150.4" y="115.7">120</text>
<text x="150.4" y="117">121</text>
<text x="151" y="118.2">44</text>
<text x="151" y="119.5">45</text>
<text x="151" y="114.4">83</text>
<text x="154.5" y="118.8">X1D12</text>
<text x="154.5" y="115">X1D09</text>
<text x="154.5" y="116.3">X1D10</text>
<text x="154.5" y="117.5">X1D11</text>
<text x="90.7" y="120.8">2</text>
<text x="90.7" y="122">3</text>
<text x="90.7" y="123.3">4</text>
<text x="90.7" y="124.6">5</text>
<text x="90.7" y="125.8">6</text>
<text x="93.6" y="120.1">NC</text>
<text x="93.6" y="121.3">A0</text>
<text x="93.6" y="122.6">A1</text>
<text x="93.6" y="123.9">A2</text>
<text x="93.6" y="125.1">A3</text>
<text x="96.6" y="120.1">VCC</text>
<text x="96.8" y="121.3">_OE</text>
<text x="97.6" y="125.1">B2</text>
<text x="97.6" y="123.9">B1</text>
<text x="97.6" y="122.6">B0</text>
<text x="101.2" y="125.8">15</text>
<text x="101.2" y="124.6">16</text>
<text x="101.2" y="123.3">17</text>
<text x="101.2" y="122">18</text>
<text x="101.2" y="120.8">19</text>
<text x="151" y="123.3">22</text>
<text x="151" y="124.6">23</text>
<text x="151" y="125.8">25</text>
<text x="151" y="120.8">49</text>
<text x="151" y="122">50</text>
<text x="154.5" y="123.9">X1D16</text>
<text x="154.5" y="125.1">X1D17</text>
<text x="154.5" y="120.1">X1D13</text>
<text x="154.5" y="121.3">X1D14</text>
<text x="154.5" y="122.6">X1D15</text>
<text x="39.3" y="130.9">P$28</text>
<text x="39.3" y="129.7">P$37</text>
<text x="44.1" y="131.5">VCC5</text>
<text x="44.1" y="130.2">VCC5</text>
<text x="57.6" y="131.5">A14</text>
<text x="57.6" y="130.2">A15</text>
<text x="61.8" y="130.9">P$42</text>
<text x="61.8" y="129.7">P$43</text>
<text x="90.1" y="130.9">10</text>
<text x="90.7" y="127.1">7</text>
<text x="90.7" y="128.4">8</text>
<text x="90.7" y="129.7">9</text>
<text x="93.6" y="126.4">A4</text>
<text x="93.6" y="127.7">A5</text>
<text x="93.6" y="128.9">A6</text>
<text x="93.6" y="130.2">A7</text>
<text x="93.6" y="131.5">GND</text>
<text x="97.6" y="131.5">B7</text>
<text x="97.6" y="130.2">B6</text>
<text x="97.6" y="128.9">B5</text>
<text x="97.6" y="127.7">B4</text>
<text x="97.6" y="126.4">B3</text>
<text x="101.2" y="130.9">11</text>
<text x="101.2" y="129.7">12</text>
<text x="101.2" y="128.4">13</text>
<text x="101.2" y="127.1">14</text>
<text x="151" y="127.1">26</text>
<text x="151" y="130.9">30</text>
<text x="151" y="128.4">51</text>
<text x="151" y="129.7">52</text>
<text x="154.5" y="126.4">X1D18</text>
<text x="154.5" y="127.7">X1D19</text>
<text x="154.5" y="131.5">X1D22</text>
<text x="154.5" y="128.9">X1D20</text>
<text x="154.5" y="130.2">X1D21</text>
<text x="57.6" y="134">A12</text>
<text x="57.6" y="136.6">A10</text>
<text x="57.6" y="132.8">A13</text>
<text x="57.7" y="135.3">A11</text>
<text x="58.2" y="137.8">A9</text>
<text x="61.8" y="137.3">P$8</text>
<text x="61.8" y="133.5">P$9</text>
<text x="61.8" y="134.7">P$12</text>
<text x="61.8" y="136">P$13</text>
<text x="61.8" y="132.2">P$41</text>
<text x="90.7" y="137.3">1</text>
<text x="93.6" y="137.8">NC</text>
<text x="96.6" y="137.8">VCC</text>
<text x="101.2" y="137.3">20</text>
<text x="150.5" y="137.3">112</text>
<text x="150.6" y="136">111</text>
<text x="151" y="132.2">31</text>
<text x="151" y="133.5">53</text>
<text x="151" y="134.7">54</text>
<text x="154.5" y="132.8">X1D23</text>
<text x="154.5" y="134">X1D24</text>
<text x="154.5" y="135.3">X1D25</text>
<text x="154.5" y="136.6">X1D26</text>
<text x="154.5" y="137.8">X1D27</text>
<text x="58.2" y="142.9">A5</text>
<text x="58.2" y="141.6">A6</text>
<text x="58.2" y="140.4">A7</text>
<text x="58.2" y="139.1">A8</text>
<text x="61.8" y="143.6">P$3</text>
<text x="61.8" y="142.4">P$4</text>
<text x="61.8" y="141.1">P$5</text>
<text x="61.8" y="139.8">P$6</text>
<text x="61.8" y="138.5">P$7</text>
<text x="90.7" y="138.5">2</text>
<text x="90.7" y="139.8">3</text>
<text x="90.7" y="141.1">4</text>
<text x="90.7" y="142.4">5</text>
<text x="90.7" y="143.6">6</text>
<text x="93.6" y="139.1">A0</text>
<text x="93.6" y="140.4">A1</text>
<text x="93.6" y="141.6">A2</text>
<text x="93.6" y="142.9">A3</text>
<text x="96.8" y="139.1">_OE</text>
<text x="97.6" y="142.9">B2</text>
<text x="97.6" y="141.6">B1</text>
<text x="97.6" y="140.4">B0</text>
<text x="101.2" y="143.6">15</text>
<text x="101.2" y="142.4">16</text>
<text x="101.2" y="141.1">17</text>
<text x="101.2" y="139.8">18</text>
<text x="101.2" y="138.5">19</text>
<text x="150.5" y="138.5">113</text>
<text x="150.5" y="139.8">114</text>
<text x="150.5" y="141.1">115</text>
<text x="150.5" y="142.4">116</text>
<text x="150.5" y="143.6">117</text>
<text x="154.5" y="139.1">X1D28</text>
<text x="154.5" y="140.4">X1D29</text>
<text x="154.5" y="141.6">X1D30</text>
<text x="154.5" y="142.9">X1D31</text>
<text x="58.2" y="145.5">A3</text>
<text x="58.2" y="146.7">A2</text>
<text x="58.2" y="148">A1</text>
<text x="58.2" y="149.3">A0</text>
<text x="58.2" y="144.2">A4</text>
<text x="61.8" y="144.9">P$17</text>
<text x="61.8" y="146.2">P$18</text>
<text x="61.8" y="147.4">P$19</text>
<text x="61.8" y="148.7">P$20</text>
<text x="90.1" y="148.7">10</text>
<text x="90.7" y="144.9">7</text>
<text x="90.7" y="146.2">8</text>
<text x="90.7" y="147.4">9</text>
<text x="93.6" y="144.2">A4</text>
<text x="93.6" y="145.5">A5</text>
<text x="93.6" y="146.7">A6</text>
<text x="93.6" y="148">A7</text>
<text x="93.6" y="149.3">GND</text>
<text x="97.6" y="149.3">B7</text>
<text x="97.6" y="148">B6</text>
<text x="97.6" y="146.7">B5</text>
<text x="97.6" y="145.5">B4</text>
<text x="97.6" y="144.2">B3</text>
<text x="101.2" y="148.7">11</text>
<text x="101.2" y="147.4">12</text>
<text x="101.2" y="146.2">13</text>
<text x="101.2" y="144.9">14</text>
<text x="150.5" y="144.9">118</text>
<text x="151" y="146.2">12</text>
<text x="151" y="147.4">14</text>
<text x="151" y="148.7">15</text>
<text x="151" y="150">18</text>
<text x="154.5" y="146.7">X1D34</text>
<text x="154.5" y="148">X1D35</text>
<text x="154.5" y="149.3">X1D36</text>
<text x="154.5" y="144.2">X1D32</text>
<text x="154.5" y="145.5">X1D33</text>
<text x="56.7" y="151.8">CCTL</text>
<text x="57.4" y="153.1">RD5</text>
<text x="57.4" y="154.3">RD4</text>
<text x="58.2" y="155.6">S5</text>
<text x="61.8" y="155">P$27</text>
<text x="61.8" y="152.5">P$29</text>
<text x="61.8" y="151.2">P$30</text>
<text x="61.8" y="153.8">P$1</text>
<text x="90.7" y="155">1</text>
<text x="93.6" y="155.6">NC</text>
<text x="96.6" y="155.6">VCC</text>
<text x="101.2" y="155">20</text>
<text x="150.4" y="153.8">105</text>
<text x="150.4" y="155">106</text>
<text x="151" y="151.2">20</text>
<text x="151" y="152.5">21</text>
<text x="154.5" y="150.5">X1D37</text>
<text x="154.5" y="151.8">X1D38</text>
<text x="154.5" y="153.1">X1D39</text>
<text x="154.5" y="154.3">X1D40</text>
<text x="154.5" y="155.6">X1D41</text>
<text x="56.7" y="162">D1XX</text>
<text x="57.4" y="159.4">REF</text>
<text x="57.6" y="160.7">B02</text>
<text x="58.2" y="156.9">S4</text>
<text x="61.8" y="156.3">P$16</text>
<text x="61.8" y="160.1">P$15</text>
<text x="61.8" y="161.4">P$33</text>
<text x="61.8" y="158.9">P$36</text>
<text x="90.7" y="156.3">2</text>
<text x="90.7" y="157.6">3</text>
<text x="90.7" y="158.9">4</text>
<text x="90.7" y="160.1">5</text>
<text x="90.7" y="161.4">6</text>
<text x="93.6" y="156.9">A0</text>
<text x="93.6" y="158.1">A1</text>
<text x="93.6" y="159.4">A2</text>
<text x="93.6" y="160.7">A3</text>
<text x="93.6" y="162">A4</text>
<text x="96.8" y="156.9">_OE</text>
<text x="97.6" y="162">B3</text>
<text x="97.6" y="160.7">B2</text>
<text x="97.6" y="159.4">B1</text>
<text x="97.6" y="158.1">B0</text>
<text x="101.2" y="161.4">15</text>
<text x="101.2" y="160.1">16</text>
<text x="101.2" y="158.9">17</text>
<text x="101.2" y="157.6">18</text>
<text x="101.2" y="156.3">19</text>
<text x="150.4" y="156.3">107</text>
<text x="150.4" y="157.6">108</text>
<text x="154.5" y="156.9">X1D42</text>
<text x="154.5" y="158.1">X1D43</text>
<text x="56.1" y="167">EXSEL</text>
<text x="57.2" y="165.8">MPD</text>
<text x="57.4" y="163.2">RST</text>
<text x="61.8" y="166.5">P$31</text>
<text x="61.8" y="162.7">P$32</text>
<text x="61.8" y="165.2">P$34</text>
<text x="90.1" y="166.5">10</text>
<text x="90.7" y="162.7">7</text>
<text x="90.7" y="163.9">8</text>
<text x="90.7" y="165.2">9</text>
<text x="93.6" y="163.2">A5</text>
<text x="93.6" y="164.5">A6</text>
<text x="93.6" y="165.8">A7</text>
<text x="93.6" y="167">GND</text>
<text x="97.6" y="167">B7</text>
<text x="97.6" y="165.8">B6</text>
<text x="97.6" y="164.5">B5</text>
<text x="97.6" y="163.2">B4</text>
<text x="101.2" y="166.5">11</text>
<text x="101.2" y="165.2">12</text>
<text x="101.2" y="163.9">13</text>
<text x="101.2" y="162.7">14</text>
<text x="56.9" y="169.6">HALT</text>
<text x="57.5" y="172.1">R/W</text>
<text x="57.6" y="170.8">IRQ</text>
<text x="61.8" y="171.6">P$14</text>
<text x="61.8" y="170.3">P$39</text>
<text x="61.8" y="169">P$40</text>
<text x="90.7" y="172.8">1</text>
<text x="93.6" y="173.4">NC</text>
<text x="96.6" y="173.4">VCC</text>
<text x="101.2" y="172.8">20</text>
<text x="39.3" y="176.6">P$38</text>
<text x="39.3" y="177.9">P$35</text>
<text x="44.1" y="177.2">RSRV</text>
<text x="44.1" y="178.5">AUDIO</text>
<text x="58.2" y="178.5">D4</text>
<text x="58.2" y="177.2">D5</text>
<text x="58.2" y="175.9">D6</text>
<text x="58.2" y="179.7">D3</text>
<text x="58.2" y="174.7">D7</text>
<text x="61.8" y="177.9">P$21</text>
<text x="61.8" y="176.6">P$22</text>
<text x="61.8" y="175.4">P$26</text>
<text x="61.8" y="179.2">P$10</text>
<text x="61.8" y="174.1">P$11</text>
<text x="90.7" y="174.1">2</text>
<text x="90.7" y="175.4">3</text>
<text x="90.7" y="176.6">4</text>
<text x="90.7" y="177.9">5</text>
<text x="90.7" y="179.2">6</text>
<text x="93.6" y="174.7">A0</text>
<text x="93.6" y="175.9">A1</text>
<text x="93.6" y="177.2">A2</text>
<text x="93.6" y="178.5">A3</text>
<text x="93.6" y="179.7">A4</text>
<text x="96.8" y="174.7">_OE</text>
<text x="97.6" y="179.7">B3</text>
<text x="97.6" y="178.5">B2</text>
<text x="97.6" y="177.2">B1</text>
<text x="97.6" y="175.9">B0</text>
<text x="101.2" y="179.2">15</text>
<text x="101.2" y="177.9">16</text>
<text x="101.2" y="176.6">17</text>
<text x="101.2" y="175.4">18</text>
<text x="101.2" y="174.1">19</text>
<text x="39.3" y="183">P$44</text>
<text x="39.9" y="181.7">P$2</text>
<text x="44.1" y="182.3">GND</text>
<text x="44.1" y="183.5">GND</text>
<text x="58.2" y="181">D2</text>
<text x="58.2" y="182.3">D1</text>
<text x="58.2" y="183.5">D0</text>
<text x="61.8" y="180.4">P$23</text>
<text x="61.8" y="181.7">P$24</text>
<text x="61.8" y="183">P$25</text>
<text x="90.1" y="184.2">10</text>
<text x="90.7" y="180.4">7</text>
<text x="90.7" y="181.7">8</text>
<text x="90.7" y="183">9</text>
<text x="93.6" y="181">A5</text>
<text x="93.6" y="182.3">A6</text>
<text x="93.6" y="183.5">A7</text>
<text x="93.6" y="184.8">GND</text>
<text x="97.6" y="184.8">B7</text>
<text x="97.6" y="183.5">B6</text>
<text x="97.6" y="182.3">B5</text>
<text x="97.6" y="181">B4</text>
<text x="101.2" y="184.2">11</text>
<text x="101.2" y="183">12</text>
<text x="101.2" y="181.7">13</text>
<text x="101.2" y="180.4">14</text>
</g>
<g font-size=".9" fill="#505050">
<text x="78.7" y="103">A6</text>
<text x="78.7" y="105.6">A5</text>
<text x="78.7" y="106.9">A2</text>
<text x="78.7" y="104.3">A1</text>
<text x="107.9" y="104.7">X_A6</text>
<text x="107.9" y="106">X_A1</text>
<text x="107.9" y="107.2">X_A5</text>
<text x="141.9" y="104.8">LNK_IN1</text>
<text x="143.3" y="106.1">X_D0</text>
<text x="143.3" y="107.4">X_D1</text>
<text x="78.7" y="108.1">A4</text>
<text x="78.7" y="109.4">A3</text>
<text x="78.7" y="111.9">RD4</text>
<text x="78.7" y="110.7">S4</text>
<text x="107.9" y="108.5">X_A2</text>
<text x="107.9" y="109.8">X_A4</text>
<text x="107.9" y="111">X_A3</text>
<text x="107.9" y="112.3">X_S4</text>
<text x="107.9" y="113.6">X_RD4</text>
<text x="143.3" y="112.4">X_D5</text>
<text x="143.3" y="111.2">X_D4</text>
<text x="143.3" y="113.7">X_D6</text>
<text x="143.3" y="109.9">X_D3</text>
<text x="143.3" y="108.6">X_D2</text>
<text x="142.8" y="117.5">X_IRQ</text>
<text x="142.8" y="116.3">X_B02</text>
<text x="143.3" y="115">X_D7</text>
<text x="143.3" y="118.8">X_S4</text>
<text x="78.7" y="120.8">A12</text>
<text x="78.7" y="123.4">A9</text>
<text x="78.7" y="125.9">A8</text>
<text x="78.7" y="124.6">D5</text>
<text x="78.7" y="122.1">D2</text>
<text x="107.9" y="122.5">X_A12</text>
<text x="107.9" y="125">X_A9</text>
<text x="107.9" y="123.7">X_D2</text>
<text x="141.5" y="125.1">X_EXSEL</text>
<text x="142.4" y="123.9">X_MPD</text>
<text x="142.6" y="120.1">X_RD4</text>
<text x="142.6" y="121.3">X_RST</text>
<text x="142.7" y="122.6">X_R/W</text>
<text x="78.7" y="128.4">A7</text>
<text x="78.7" y="129.7">A0</text>
<text x="78.7" y="127.2">D4</text>
<text x="107.9" y="126.3">X_D5</text>
<text x="107.9" y="127.5">X_A8</text>
<text x="107.9" y="128.8">X_D4</text>
<text x="107.9" y="130.1">X_A7</text>
<text x="107.9" y="131.4">X_A0</text>
<text x="142.1" y="128.9">X_D1XX</text>
<text x="142.6" y="130.2">X_REF</text>
<text x="143.3" y="131.5">X_S5</text>
<text x="142.1" y="134">X_CCTL</text>
<text x="142.2" y="132.8">X_HALT</text>
<text x="142.6" y="135.3">X_RD5</text>
<text x="143.3" y="137.8">X_A1</text>
<text x="143.3" y="136.6">X_A0</text>
<text x="78.7" y="141.1">A11</text>
<text x="78.7" y="138.6">A10</text>
<text x="78.7" y="139.9">S5</text>
<text x="78.7" y="143.7">D7</text>
<text x="78.7" y="142.4">D6</text>
<text x="107.9" y="140.2">X_A10</text>
<text x="107.9" y="141.5">X_S5</text>
<text x="107.9" y="142.8">X_A11</text>
<text x="143.3" y="142.9">X_A5</text>
<text x="143.3" y="139.1">X_A2</text>
<text x="143.3" y="141.6">X_A4</text>
<text x="143.3" y="140.4">X_A3</text>
<text x="78.7" y="146.2">D3</text>
<text x="78.7" y="147.5">D1</text>
<text x="78.7" y="144.9">D0</text>
<text x="107.9" y="144.1">X_D6</text>
<text x="107.9" y="145.3">X_D7</text>
<text x="107.9" y="146.6">X_D0</text>
<text x="107.9" y="147.9">X_D3</text>
<text x="107.9" y="149.1">X_D1</text>
<text x="143.3" y="144.2">X_A6</text>
<text x="143.3" y="149.3">X_A8</text>
<text x="143.3" y="145.5">X_A7</text>
<text x="142.8" y="154.3">X_A12</text>
<text x="142.8" y="151.8">X_A10</text>
<text x="142.8" y="155.6">X_A13</text>
<text x="142.9" y="153.1">X_A11</text>
<text x="143.3" y="150.5">X_A9</text>
<text x="78.7" y="161.4">CTTL</text>
<text x="78.7" y="157.6">RST</text>
<text x="78.7" y="160.2">EXSEL</text>
<text x="78.7" y="156.4">HALT</text>
<text x="78.7" y="158.9">IRQ</text>
<text x="107.9" y="158">X_HALT</text>
<text x="107.9" y="159.3">X_RST</text>
<text x="107.9" y="160.6">X_IRQ</text>
<text x="107.9" y="161.8">X_EXSEL</text>
<text x="142.8" y="156.9">X_A14</text>
<text x="142.8" y="158.1">X_A15</text>
<text x="78.7" y="162.7">B02</text>
<text x="78.7" y="164">RD5</text>
<text x="78.7" y="165.3">R/W</text>
<text x="107.9" y="164.4">X_B02</text>
<text x="107.9" y="165.6">X_RD5</text>
<text x="107.9" y="166.9">X_R/W</text>
<text x="107.9" y="163.1">X_CCTL</text>
<text x="78.7" y="175.4">A15</text>
<text x="78.7" y="176.7">A14</text>
<text x="78.7" y="179.2">A13</text>
<text x="78.7" y="174.1">REF</text>
<text x="78.7" y="178">MPD</text>
<text x="107.9" y="179.6">X_MPD</text>
<text x="107.9" y="178.3">X_A14</text>
<text x="107.9" y="177.1">X_A15</text>
<text x="107.9" y="175.8">X_REF</text>
<text x="78.7" y="180.5">D1XX</text>
<text x="107.9" y="180.9">X_A13</text>
<text x="107.9" y="182.1">X_D1XX</text>
</g>
</svg>
